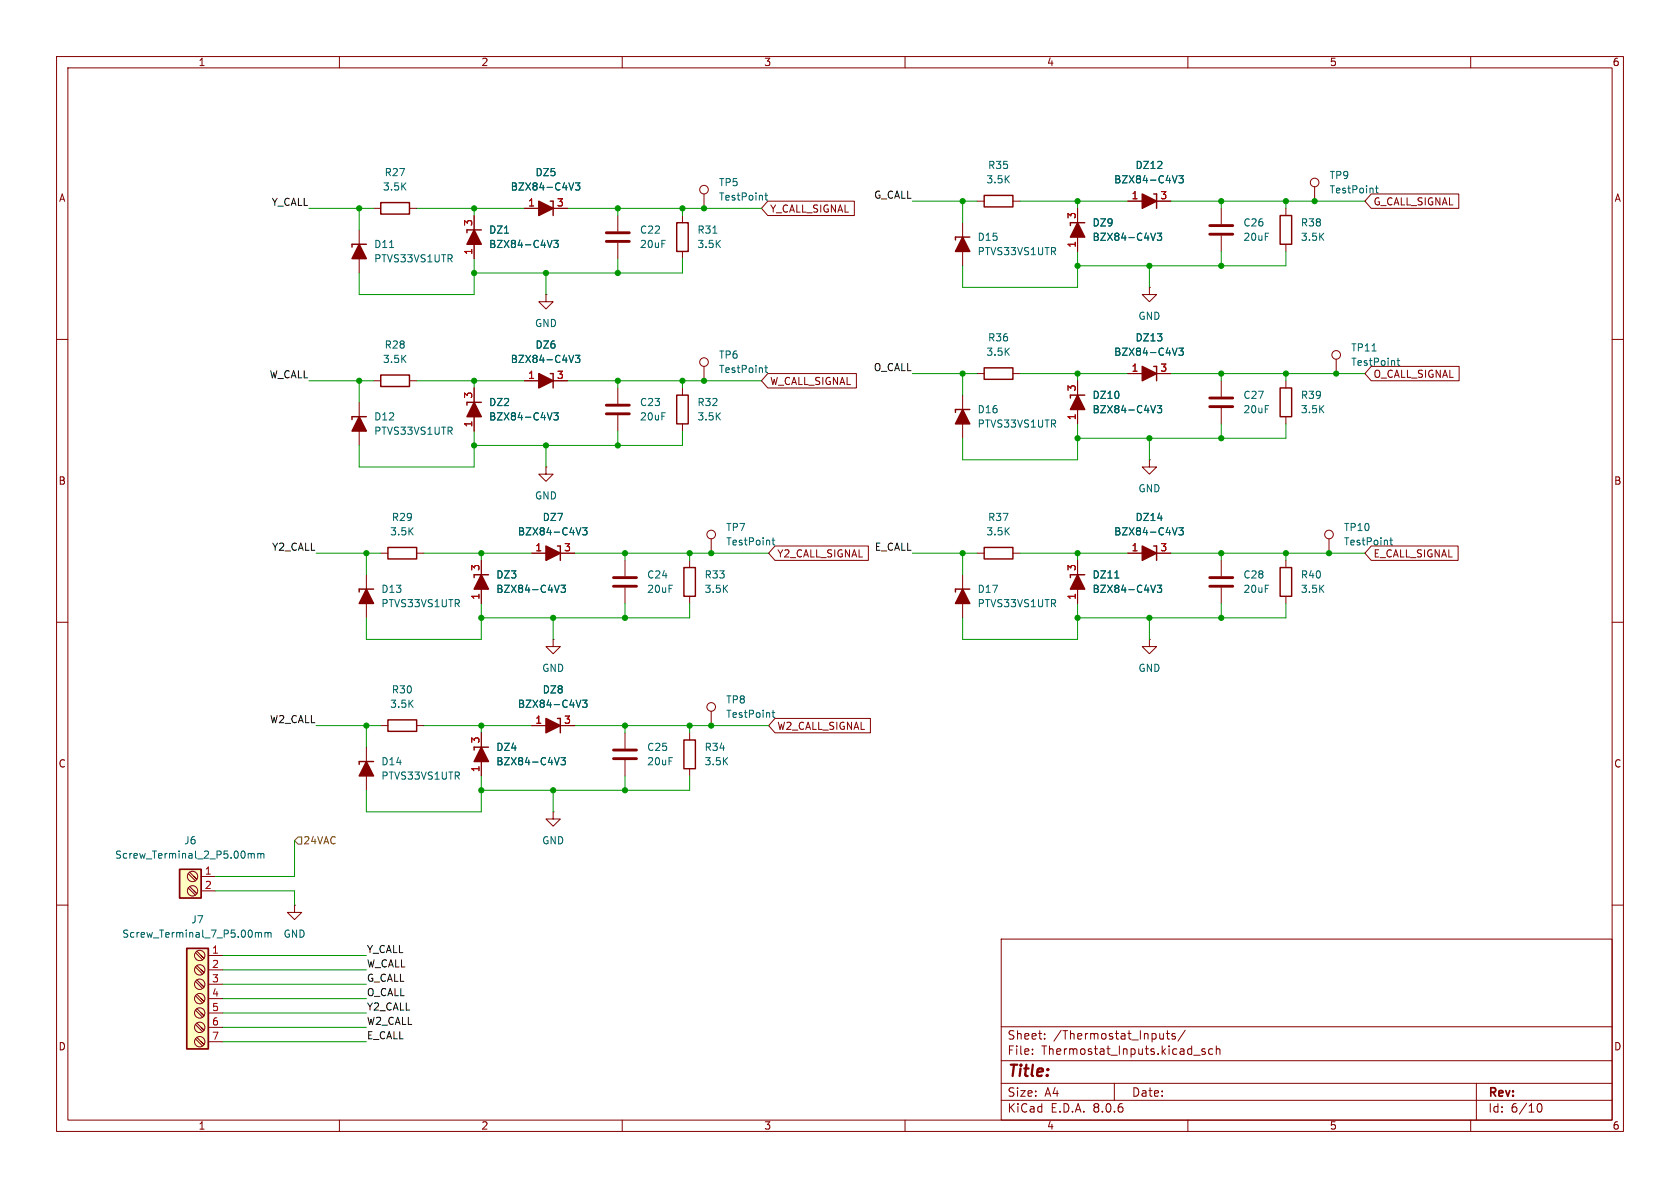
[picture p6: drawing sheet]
<svg xmlns="http://www.w3.org/2000/svg" width="297mm" height="210mm" viewBox="0 0 297 210" stroke-linecap="round" stroke-linejoin="round" font-family="sans-serif">
<g fill="none" stroke="#840000" stroke-width=".18">
<path d="M10 10h277v190h-277zM12 12h273v186h-273zM60 10v2M110 10v2M160 10v2M210 10v2M260 10v2M66 36.8h1.3M72.4 36.8h1.3M83.8 38.1v7.6M92.7 36.8h7.6M109.2 38.1v2.8"/>
<path d="M120.6 38.1v1.3M124.5 34.3v2.5M172.7 35.6h1.3M179.1 35.6h1.2M190.5 36.8v7.7M215.9 36.8v2.8M227.3 36.8v1.3M232.4 33v2.6M10 60h2M63.5 40.6v7.7M96.5 52.1v1.2h1.3l-1.3 1.3-1.3-1.3h1.3M96.5 52.1h.1"/>
<path d="M109.2 42.9v2.8M120.6 44.5v1.2M215.9 41.7v2.8M227.3 43.2v1.3M285 60h2M63.5 71.1v7.6M66 67.3h1.3M72.4 67.3h1.3M83.8 68.6v7.6M92.7 67.3h7.6M109.2 68.6v2.8M109.2 73.4v2.8"/>
<path d="M120.6 68.6v1.3M120.6 74.9v1.3M124.5 64.8v2.5M170.2 69.9v7.6M172.7 66h1.3M179.1 66h1.2M190.5 67.3v7.6M236.2 63.5v2.5M85.1 99.1v7.6M96.5 82.6v1.2h1.3l-1.3 1.3-1.3-1.3h1.3M96.5 82.6h.1M110.5 99.1v2.8"/>
<path d="M121.9 99.1v1.2M125.7 95.3v2.5M172.7 97.8h1.3M179.1 97.8h1.2M190.5 99.1v7.6M227.3 99.1v1.2M10 110h2M110.5 103.9v2.8M121.9 105.4v1.3M170.2 101.6v7.6M227.3 105.4v1.3M285 110h2"/>
<path d="M110.5 129.5v2.8M110.5 134.4v2.8M121.9 129.5v1.3M121.9 135.9v1.3M125.7 125.7v2.6M10 160h2M97.8 143.5v1.3h1.3l-1.3 1.3-1.3-1.3h1.3M97.8 143.5h.1M285 160h2M52.1 160v1.3h1.2l-1.2 1.3-1.3-1.3h1.3M52.1 160h.1M177 166h108v32h-108z"/>
<path d="M60 198v2M110 198v2M160 198v2M177 194.5h108M177 191.5h108M177 187.5h108M177 181.5h108M182.5 186.3v.1M182.5 185.5v.1M184.7 183.6v.1M184.7 182.8v.1M197 191.5v3"/>
<path d="M205.7 182.7v1M205.7 183.6l-.2 .1M206.2 182.7h.5M206.4 182.2v1.3l.3 .2M207.7 182.8l-.3-.1-.2 .2v.2l.5 .2v.3h-.5M209.5 182.1l-1.3 2M210 198v2M211 186.5h1.2M213 185.5l-.3-.1-.2 .2v.2l.5 .2v.3h-.5M214.4 185.5l-.4-.1-.3 .3v.4l.1 .2h.6M215 185.5l.2-.1 .4 .1 .1 .9M215 184.9v1.5"/>
<path d="M260 198v2M261 191.5v6.5M271.7 195.7l.2-.5 .2-.1a.8 .8 0 0 1 .5 .7 .8 .8 0 0 1-.5 .8l-.2-.1-.2-.5"/>
<circle cx="124.5" cy="33.5" r=".76"/>
<circle cx="232.4" cy="32.3" r=".76"/>
<circle cx="124.5" cy="64" r=".76"/>
<circle cx="236.2" cy="62.7" r=".76"/>
<circle cx="125.7" cy="94.5" r=".76"/>
<circle cx="125.7" cy="125" r=".76"/>
</g>
<g fill="none" stroke="#006464" stroke-width=".18">
<path d="M101.4 32.3l-.4 1.3M101.7 32.3h.8l-.4 .5 .3 .1v.6l-.1 .1-.6-.1M135.2 34.5h.5M135.4 34.1v1.1l.3 .2M243.2 33.3h.4M243.3 32.8v1.1l.3 .2M68.9 43.8h.7M97.6 42.5l-.4 1.3M97.9 42.5h.8l-.4 .5 .3 .1v.5l-.2 .2-.5-.2M126 41.2h.7M204.3 41.2l-.4 1.3M204.6 41.2h.8l-.5 .5 .4 .1v.6l-.2 .1-.5-.1"/>
<path d="M97.6 73l-.4 1.2M97.9 73h.8l-.4 .5 .3 .1v.5l-.2 .1-.5-.1M101.4 62.8l-.4 1.3M101.7 62.8h.8l-.4 .5 .3 .1v.6l-.1 .1-.6-.1M135.2 65h.5M135.4 64.6v1.1l.3 .2M204.3 71.7l-.4 1.3M204.6 71.7h.8l-.5 .5 .4 .1v.5l-.2 .2-.5-.2M242.6 62h.7M247 63.7h.5M247.2 63.3v1.1l.3 .2M136.5 95.5h.5"/>
<path d="M136.7 95.1v1.1l.3 .1M98.9 103.4l-.5 1.3M99.2 103.4h.8l-.5 .5 .4 .2v.5l-.2 .1-.5-.1M197.1 102.2h.7M204.3 103.4l-.4 1.3M204.6 103.4h.8l-.5 .5 .4 .2v.5l-.2 .1-.5-.1M136.5 126h.5M136.7 125.5v1.1l.3 .2"/>
</g>
<g fill="none" stroke="#840000" stroke-width=".25">
<path d="M67.3 35.8h5.1v2h-5.1zM97.3 35.6h.5v2.5M119.6 39.4h2.1v5.1h-2.1zM174 34.5h5.1v2.1h-5.1zM191.8 39.4h-2.6v.5M226.3 38.1h2v5.1h-2zM64.8 43.2h-2.6v.5M85.1 40.6h-2.6v.5M64.8 73.7h-2.6v.5M67.3 66.3h5.1v2h-5.1zM85.1 71.1h-2.6v.5M97.3 66h.5v2.6"/>
<path d="M119.6 69.9h2.1v5h-2.1zM171.4 72.4h-2.5v.5M174 65h5.1v2.1h-5.1zM191.8 69.9h-2.6v.5M174 96.8h5.1v2h-5.1zM86.4 101.6h-2.6v.5M120.9 100.3h2v5.1h-2zM171.4 104.1h-2.5v.5M191.8 101.6h-2.6v.5M226.3 100.3h2v5.1h-2zM120.9 130.8h2v5.1h-2z"/>
</g>
<g fill="#840000" stroke="#840000" stroke-width=".25">
<path d="M190.5 101.6l1.3 2.5h-2.6z"/>
<path d="M83.8 40.6l1.3 2.6h-2.6z"/>
<path d="M95.2 35.6l2.6 1.2-2.6 1.3z"/>
<path d="M170.2 104.1l1.2 2.6h-2.5z"/>
<path d="M85.1 101.6l1.3 2.5h-2.6z"/>
<path d="M190.5 69.9l1.3 2.5h-2.6z"/>
<path d="M170.2 72.4l1.2 2.5h-2.5z"/>
<path d="M95.2 66l2.6 1.3-2.6 1.3z"/>
<path d="M190.5 39.4l1.3 2.5h-2.6z"/>
<path d="M63.5 43.2l1.3 2.5h-2.6z"/>
<path d="M63.5 73.7l1.3 2.5h-2.6z"/>
<path d="M83.8 71.1l1.3 2.6h-2.6z"/>
</g>
<path d="M213.9 39.9h4M107.2 42.7h4.1M107.2 41.1h4.1M213.9 41.4h4M107.2 73.2h4.1M107.2 71.6h4.1M108.5 103.6h4M108.5 102.1h4M108.5 134.1h4M108.5 132.6h4" fill="none" stroke="#840000" stroke-width=".51"/>
<path d="M33 167.6h3.8v17.8h-3.8z" fill="#ffffc2"/>
<path d="M33 167.6h3.8v17.8h-3.8z" fill="none" stroke="#840000" stroke-width=".3"/>
<g fill="none" stroke="#840000" stroke-width=".18">
<path d="M34.5 178.6l1.3 1.2M34.5 176l1.3 1.3M34.5 173.5l1.3 1.3M34.5 170.9l1.3 1.3M34.5 168.4l1.3 1.3M34.8 178.3l1.3 1.3-.5-.5M34.8 175.8l1.3 1.2-.5-.5M34.8 173.2l1.3 1.3-.5-.5M34.8 170.7l1.3 1.3-.5-.5M34.8 168.1l1.3 1.3-.5-.5M36.8 168.9h2.6M36.8 171.5h2.6"/>
<path d="M36.8 174h2.6M36.8 176.5h2.6M36.8 179.1h2.6M34.5 183.6l1.3 1.3M34.5 181.1l1.3 1.3M34.8 183.4l1.3 1.3-.5-.5M34.8 180.8l1.3 1.3-.5-.5M36.8 181.6h2.6M36.8 184.2h2.6"/>
<circle cx="35.3" cy="179.1" r=".92"/>
<circle cx="35.3" cy="176.5" r=".92"/>
<circle cx="35.3" cy="168.9" r=".92"/>
<circle cx="35.3" cy="174" r=".92"/>
<circle cx="35.3" cy="171.4" r=".92"/>
<circle cx="35.3" cy="184.1" r=".92"/>
<circle cx="35.3" cy="181.6" r=".92"/>
</g>
<path d="M45.2 164.9l.3-.1 .2 .2M45.7 165l.2-.2 .3 .1v.8M45.7 165v.7M46.8 165l.4-.2 .2 .2M46.8 164.8v.9M47.4 165l.2-.2 .3 .1v.8M47.4 165v.7" fill="none" stroke="#006464" stroke-width=".18"/>
<path d="M31.7 153.7h3.9v5.1h-3.9z" fill="#ffffc2"/>
<path d="M31.7 153.7h3.9v5.1h-3.9z" fill="none" stroke="#840000" stroke-width=".3"/>
<g fill="none" stroke="#840000" stroke-width=".18">
<path d="M83.8 38.1v2.5M92.7 36.8h2.5M97.8 36.8h2.5M135.7 35.6h15.3v2.5h-15.3l-1.1-1.3zM170.2 39.4v7.6M190.5 36.8v2.6M199.4 35.6h7.6M242.4 34.3h15.5v2.5h-15.5l-1.1-1.2zM83.8 43.2v2.5M190.5 41.9v2.6M203.2 50.8v1.3h1.3l-1.3 1.2-1.3-1.2h1.3M203.2 50.8h.1"/>
<path d="M83.8 68.6v2.5M83.8 73.7v2.5M92.7 67.3h2.5M97.8 67.3h2.5M135.7 66h15.7v2.6h-15.7l-1.1-1.3zM190.5 67.3v2.6M190.5 72.4v2.5M199.4 66h7.6M215.9 67.3v2.8M215.9 72.1v2.8M227.3 67.3v1.3M227.3 73.7v1.2"/>
<path d="M242.4 64.8h15.6v2.5h-15.6l-1.1-1.3zM67.3 97.8h1.3M73.7 97.8h1.2M85.1 99.1v2.5M94 97.8h7.6M137 96.5h16.5v2.6h-16.5l-1.1-1.3zM190.5 99.1v2.5M199.4 97.8h7.6M203.2 81.3v1.3h1.3l-1.3 1.2-1.3-1.2h1.3M203.2 81.3h.1M215.9 99.1v2.8M234.9 95.3v2.5"/>
<path d="M242.4 96.5h15.4v2.6h-15.4l-1.1-1.3zM64.8 101.6v7.6M85.1 104.1v2.6M97.8 113v1.3h1.3l-1.3 1.3-1.3-1.3h1.3M97.8 113h.1M190.5 104.1v2.6M203.2 113v1.3h1.3l-1.3 1.3-1.3-1.3h1.3M203.2 113h.1M215.9 103.9v2.8M64.8 132.1v7.6M67.3 128.3h1.3M73.7 128.3h1.2"/>
<path d="M85.1 129.5v7.7M94 128.3h7.6M137 127h16.9v2.5h-16.9l-1.1-1.2zM33.3 157l1.2 1.2M33.3 154.4l1.2 1.3M33.5 156.7l1.3 1.3-.5-.5M33.5 154.2l1.3 1.2-.5-.5M35.6 154.9h2.5M35.6 157.5h2.5"/>
<circle cx="234.9" cy="94.5" r=".76"/>
<circle cx="34" cy="157.5" r=".92"/>
<circle cx="34" cy="154.9" r=".92"/>
</g>
<g fill="none" stroke="#006464" stroke-width=".18">
<path d="M101.4 32.3l-.4 1.3M101.7 32.3h.8l-.4 .5 .3 .1v.6l-.1 .1-.6-.1M208.1 31.1l-.4 1.2M208.4 31.1h.8l-.4 .4 .3 .2v.5l-.2 .1-.5-.1M97.6 42.5l-.4 1.3M97.9 42.5h.8l-.4 .5 .3 .1v.5l-.2 .2-.5-.2M204.3 41.2l-.4 1.3M204.6 41.2h.8l-.5 .5 .4 .1v.6l-.2 .1-.5-.1M97.6 73l-.4 1.2M97.9 73h.8l-.4 .5 .3 .1v.5l-.2 .1-.5-.1M101.4 62.8l-.4 1.3M101.7 62.8h.8l-.4 .5 .3 .1v.6l-.1 .1-.6-.1"/>
<path d="M204.3 71.7l-.4 1.3M204.6 71.7h.8l-.5 .5 .4 .1v.5l-.2 .2-.5-.2M208.1 61.5l-.4 1.3M208.4 61.5h.8l-.4 .5 .3 .1v.6l-.2 .1-.5-.1M102.7 93.3l-.4 1.3M103 93.3h.8l-.4 .5 .3 .1v.5l-.2 .2-.5-.2M208.1 93.3l-.4 1.3M208.4 93.3h.8l-.4 .5 .3 .1v.5l-.2 .2-.5-.2M245.7 95.5h.5M245.9 95.1v1.1l.3 .1M98.9 103.4l-.5 1.3M99.2 103.4h.8l-.5 .5 .4 .2v.5l-.2 .1-.5-.1"/>
<path d="M197.1 102.2h.7M204.3 103.4l-.4 1.3M204.6 103.4h.8l-.5 .5 .4 .2v.5l-.2 .1-.5-.1M98.9 133.9l-.5 1.3M99.2 133.9h.8l-.5 .5 .4 .1v.6l-.2 .1-.5-.1M102.7 123.8l-.4 1.2M103 123.8h.8l-.4 .5 .3 .1v.5l-.2 .1-.5-.1M43.9 150.9h.3l.2 .1M44.4 151l.2-.1h.3l.1 .8M44.4 151v.7M45.6 151l.3-.1 .2 .1M45.6 150.9v.8"/>
<path d="M46.1 151l.2-.1h.3l.1 .8M46.1 151v.7"/>
</g>
<path d="M204 34.3h.5v2.5M171.4 41.9h-2.5v.5M204 64.8h.5v2.5M226.3 68.6h2v5.1h-2zM68.6 96.8h5.1v2h-5.1zM98.6 96.5h.5v2.6M204 96.5h.5v2.6M66 104.1h-2.5v.5M66 134.6h-2.5v.5M68.6 127.3h5.1v2h-5.1zM86.4 132.1h-2.6v.5M98.6 127h.5v2.5" fill="none" stroke="#840000" stroke-width=".25"/>
<g fill="#840000" stroke="#840000" stroke-width=".25">
<path d="M170.2 41.9l1.2 2.6h-2.5z"/>
<path d="M85.1 132.1l1.3 2.5h-2.6z"/>
<path d="M96.5 127l2.6 1.3-2.6 1.2z"/>
<path d="M64.8 134.6l1.2 2.6h-2.5z"/>
<path d="M96.5 96.5l2.6 1.3-2.6 1.3z"/>
<path d="M64.8 104.1l1.2 2.6h-2.5z"/>
<path d="M201.9 64.8l2.6 1.2-2.6 1.3z"/>
<path d="M201.9 34.3l2.6 1.3-2.6 1.2z"/>
<path d="M201.9 96.5l2.6 1.3-2.6 1.3z"/>
</g>
<path d="M213.9 71.9h4M213.9 70.4h4M213.9 103.6h4M213.9 102.1h4" fill="none" stroke="#840000" stroke-width=".51"/>
<path d="M52.7 148h.6v1.2h-.6l-.6-.6z" fill="none" stroke="#725600" stroke-width=".18"/>
<g fill="none" stroke="#009600" stroke-width=".18">
<path d="M54.6 36.8h11.4M63.5 36.8v3.8M73.7 36.8h19M83.8 36.8v1.3M100.3 36.8h34.3M109.2 36.8v1.3M120.6 36.8v1.3M161.3 35.6h11.4M170.2 35.6v3.8M180.3 35.6h19.1M190.5 35.6v1.2M207 35.6h34.3"/>
<path d="M215.9 35.6v1.2M227.3 35.6v1.2M83.8 45.7v6.4h-20.3v-3.8M96.5 48.3v3.8M109.2 45.7v2.6M120.6 45.7v2.6h-36.8M190.5 44.5v6.3h-20.3v-3.8M203.2 47v3.8M215.9 44.5v2.5M227.3 44.5v2.5h-36.8M54.6 67.3h11.4M63.5 67.3v3.8"/>
<path d="M73.7 67.3h19M83.8 67.3v1.3M83.8 76.2v6.4h-20.3v-3.9M96.5 78.7v3.9M100.3 67.3h34.3M109.2 67.3v1.3M109.2 76.2v2.5M120.6 76.2v2.5h-36.8M120.6 67.3v1.3M161.3 66h11.4M170.2 66v3.9M180.3 66h19.1"/>
<path d="M190.5 66v1.3M190.5 74.9v6.4h-20.3v-3.8M203.2 77.5v3.8M207 66h34.3M215.9 66v1.3M215.9 74.9v2.6M227.3 74.9v2.6h-36.8M227.3 66v1.3M55.9 97.8h11.4M64.8 97.8v3.8M74.9 97.8h19.1M85.1 97.8v1.3"/>
<path d="M101.6 97.8h34.3M110.5 97.8v1.3M121.9 97.8v1.3M161.3 97.8h11.4M170.2 97.8v3.8M180.3 97.8h19.1M190.5 97.8v1.3M207 97.8h34.3M215.9 97.8v1.3M227.3 97.8v1.3M85.1 106.7v6.3h-20.3v-3.8M97.8 109.2v3.8"/>
<path d="M110.5 106.7v2.5M121.9 106.7v2.5h-36.8M190.5 106.7v6.3h-20.3v-3.8M203.2 109.2v3.8M215.9 106.7v2.5M227.3 106.7v2.5h-36.8M55.9 128.3h11.4M64.8 128.3v3.8M74.9 128.3h19.1M85.1 128.3v1.2M85.1 137.2v6.3h-20.3v-3.8M97.8 139.7v3.8"/>
<path d="M101.6 128.3h34.3M110.5 128.3v1.2M110.5 137.2v2.5M121.9 137.2v2.5h-36.8M121.9 128.3v1.2M38.1 157.5h14v2.5M52.1 148.6v6.3h-14M39.4 168.9h25.4M39.4 171.5h25.4M39.4 176.5h25.4M39.4 174h25.4M39.4 179.1h25.4"/>
<path d="M39.4 181.6h25.4M39.4 184.2h25.4"/>
</g>
<g fill="#009600" stroke="#009600" stroke-width=".18">
<circle cx="83.8" cy="36.8" r=".46"/>
<circle cx="63.5" cy="67.3" r=".46"/>
<circle cx="83.8" cy="67.3" r=".46"/>
<circle cx="83.8" cy="48.3" r=".46"/>
<circle cx="63.5" cy="36.8" r=".46"/>
<circle cx="96.5" cy="78.7" r=".46"/>
<circle cx="85.1" cy="97.8" r=".46"/>
<circle cx="110.5" cy="97.8" r=".46"/>
<circle cx="121.9" cy="128.3" r=".46"/>
<circle cx="125.7" cy="128.3" r=".46"/>
<circle cx="110.5" cy="109.2" r=".46"/>
<circle cx="97.8" cy="109.2" r=".46"/>
<circle cx="85.1" cy="109.2" r=".46"/>
<circle cx="121.9" cy="97.8" r=".46"/>
<circle cx="125.7" cy="97.8" r=".46"/>
<circle cx="83.8" cy="78.7" r=".46"/>
<circle cx="109.2" cy="36.8" r=".46"/>
<circle cx="120.6" cy="36.8" r=".46"/>
<circle cx="109.2" cy="67.3" r=".46"/>
<circle cx="109.2" cy="78.7" r=".46"/>
<circle cx="96.5" cy="48.3" r=".46"/>
<circle cx="109.2" cy="48.3" r=".46"/>
<circle cx="120.6" cy="67.3" r=".46"/>
<circle cx="124.5" cy="36.8" r=".46"/>
<circle cx="124.5" cy="67.3" r=".46"/>
<circle cx="110.5" cy="139.7" r=".46"/>
<circle cx="110.5" cy="128.3" r=".46"/>
<circle cx="85.1" cy="128.3" r=".46"/>
<circle cx="85.1" cy="139.7" r=".46"/>
<circle cx="97.8" cy="139.7" r=".46"/>
<circle cx="64.8" cy="97.8" r=".46"/>
<circle cx="64.8" cy="128.3" r=".46"/>
<circle cx="215.9" cy="66" r=".46"/>
<circle cx="215.9" cy="77.5" r=".46"/>
<circle cx="190.5" cy="77.5" r=".46"/>
<circle cx="190.5" cy="66" r=".46"/>
<circle cx="190.5" cy="47" r=".46"/>
<circle cx="203.2" cy="47" r=".46"/>
<circle cx="215.9" cy="47" r=".46"/>
<circle cx="190.5" cy="35.6" r=".46"/>
<circle cx="215.9" cy="109.2" r=".46"/>
<circle cx="215.9" cy="97.8" r=".46"/>
<circle cx="203.2" cy="77.5" r=".46"/>
<circle cx="227.3" cy="97.8" r=".46"/>
<circle cx="234.9" cy="97.8" r=".46"/>
<circle cx="203.2" cy="109.2" r=".46"/>
<circle cx="190.5" cy="109.2" r=".46"/>
<circle cx="190.5" cy="97.8" r=".46"/>
<circle cx="170.2" cy="97.8" r=".46"/>
<circle cx="170.2" cy="66" r=".46"/>
<circle cx="170.2" cy="35.6" r=".46"/>
<circle cx="236.2" cy="66" r=".46"/>
<circle cx="227.3" cy="35.6" r=".46"/>
<circle cx="215.9" cy="35.6" r=".46"/>
<circle cx="232.4" cy="35.6" r=".46"/>
<circle cx="227.3" cy="66" r=".46"/>
</g>
<text font-size="2.8" fill="#840000" x="178" y="190.9">Title:</text>
<g font-size="2.1" fill="#840000">
<text x="178" y="184">Sheet:</text>
<text x="186.2" y="184">/Thermostat_Inputs/</text>
<text x="178" y="186.7">File:</text>
<text x="184.1" y="186.7">Thermostat_Inputs.kicad_sch</text>
<text x="178" y="196.9">KiCad</text>
<text x="178" y="194.1">Size:</text>
<text x="184.7" y="194.1">A4</text>
<text x="185.7" y="196.9">E.D.A.</text>
<text x="193.3" y="196.9">8.0.6</text>
<text x="200" y="194.1">Date:</text>
<text x="263" y="194.3">Rev:</text>
<text x="263" y="196.9">Id:</text>
<text x="267.1" y="196.9">6/10</text>
</g>
<g font-size="1.8" fill="#840000">
<text x="35" y="11.9">1</text>
<text x="85" y="11.9">2</text>
<text x="135" y="11.9">3</text>
<text x="185" y="11.9">4</text>
<text x="235" y="11.9">5</text>
<text x="285" y="11.9">6</text>
<text x="10.3" y="35.9">A</text>
<text x="285.3" y="35.9">A</text>
<text x="136" y="37.8">Y_CALL_SIGNAL</text>
<text x="242.7" y="36.5">G_CALL_SIGNAL</text>
<text x="238.8" y="64.9">TestPoint</text>
<text x="136" y="68.3">W_CALL_SIGNAL</text>
<text x="242.7" y="67">O_CALL_SIGNAL</text>
<text x="10.3" y="85.9">B</text>
<text x="285.3" y="85.9">B</text>
<text x="137.3" y="98.7">Y2_CALL_SIGNAL</text>
<text x="237.5" y="96.6">TestPoint</text>
<text x="242.7" y="98.7">E_CALL_SIGNAL</text>
<text x="137.3" y="129.2">W2_CALL_SIGNAL</text>
<text x="10.3" y="135.9">C</text>
<text x="285.3" y="135.9">C</text>
<text x="10.3" y="185.9">D</text>
<text x="285.3" y="185.9">D</text>
<text x="35" y="199.9">1</text>
<text x="85" y="199.9">2</text>
<text x="135" y="199.9">3</text>
<text x="185" y="199.9">4</text>
<text x="235" y="199.9">5</text>
<text x="285" y="199.9">6</text>
</g>
<g font-size="1.8" fill="#006464">
<text x="67.6" y="33.9">3.5K</text>
<text x="67.9" y="31.3">R27</text>
<text x="90.2" y="33.9">BZX84-C4V3</text>
<text x="94.6" y="31.3">DZ5</text>
<text x="127" y="33.1">TP5</text>
<text x="127" y="35.7">TestPoint</text>
<text x="174.3" y="32.6">3.5K</text>
<text x="174.6" y="30.1">R35</text>
<text x="196.9" y="32.6">BZX84-C4V3</text>
<text x="200.6" y="30.1">DZ12</text>
<text x="235" y="31.9">TP9</text>
<text x="235" y="34.4">TestPoint</text>
<text x="86.4" y="41.5">DZ1</text>
<text x="113" y="41.5">C22</text>
<text x="123.2" y="41.5">R31</text>
<text x="193" y="40.2">DZ9</text>
<text x="219.7" y="40.2">C26</text>
<text x="229.9" y="40.2">R38</text>
<text x="66" y="44">D11</text>
<text x="66" y="46.6">PTVS33VS1UTR</text>
<text x="86.4" y="44">BZX84-C4V3</text>
<text x="113" y="44">20uF</text>
<text x="123.2" y="44">3.5K</text>
<text x="172.7" y="42.8">D15</text>
<text x="172.7" y="45.3">PTVS33VS1UTR</text>
<text x="193" y="42.8">BZX84-C4V3</text>
<text x="219.7" y="42.8">20uF</text>
<text x="229.9" y="42.8">3.5K</text>
<text x="94.5" y="58">GND</text>
<text x="201.2" y="56.7">GND</text>
<text x="67.6" y="64.4">3.5K</text>
<text x="67.9" y="61.8">R28</text>
<text x="90.2" y="64.4">BZX84-C4V3</text>
<text x="94.6" y="61.8">DZ6</text>
<text x="127" y="63.6">TP6</text>
<text x="174.3" y="63.1">3.5K</text>
<text x="174.6" y="60.6">R36</text>
<text x="196.9" y="63.1">BZX84-C4V3</text>
<text x="200.6" y="60.6">DZ13</text>
<text x="238.8" y="62.3">TP11</text>
<text x="86.4" y="72">DZ2</text>
<text x="113" y="72">C23</text>
<text x="123.2" y="72">R32</text>
<text x="127" y="66.1">TestPoint</text>
<text x="193" y="70.7">DZ10</text>
<text x="219.7" y="70.7">C27</text>
<text x="229.9" y="70.7">R39</text>
<text x="66" y="74.5">D12</text>
<text x="66" y="77.1">PTVS33VS1UTR</text>
<text x="86.4" y="74.5">BZX84-C4V3</text>
<text x="113" y="74.5">20uF</text>
<text x="123.2" y="74.5">3.5K</text>
<text x="172.7" y="73.3">D16</text>
<text x="172.7" y="75.8">PTVS33VS1UTR</text>
<text x="193" y="73.3">BZX84-C4V3</text>
<text x="219.7" y="73.3">20uF</text>
<text x="229.9" y="73.3">3.5K</text>
<text x="94.5" y="88.5">GND</text>
<text x="201.2" y="87.2">GND</text>
<text x="68.9" y="94.8">3.5K</text>
<text x="69.2" y="92.3">R29</text>
<text x="91.5" y="94.8">BZX84-C4V3</text>
<text x="95.8" y="92.3">DZ7</text>
<text x="128.3" y="94.1">TP7</text>
<text x="174.3" y="94.8">3.5K</text>
<text x="174.6" y="92.3">R37</text>
<text x="196.9" y="94.8">BZX84-C4V3</text>
<text x="200.6" y="92.3">DZ14</text>
<text x="237.5" y="94.1">TP10</text>
<text x="128.3" y="96.6">TestPoint</text>
<text x="67.3" y="105">D13</text>
<text x="67.3" y="107.5">PTVS33VS1UTR</text>
<text x="87.6" y="102.5">DZ3</text>
<text x="87.6" y="105">BZX84-C4V3</text>
<text x="114.3" y="102.5">C24</text>
<text x="114.3" y="105">20uF</text>
<text x="124.5" y="102.5">R33</text>
<text x="124.5" y="105">3.5K</text>
<text x="172.7" y="105">D17</text>
<text x="172.7" y="107.5">PTVS33VS1UTR</text>
<text x="193" y="102.5">DZ11</text>
<text x="193" y="105">BZX84-C4V3</text>
<text x="219.7" y="102.5">C28</text>
<text x="219.7" y="105">20uF</text>
<text x="229.9" y="102.5">R40</text>
<text x="229.9" y="105">3.5K</text>
<text x="95.8" y="119">GND</text>
<text x="201.2" y="119">GND</text>
<text x="68.9" y="125.3">3.5K</text>
<text x="69.2" y="122.8">R30</text>
<text x="91.5" y="125.3">BZX84-C4V3</text>
<text x="95.8" y="122.8">DZ8</text>
<text x="128.3" y="124.6">TP8</text>
<text x="128.3" y="127.1">TestPoint</text>
<text x="67.3" y="135.5">D14</text>
<text x="87.6" y="132.9">DZ4</text>
<text x="87.6" y="135.5">BZX84-C4V3</text>
<text x="114.3" y="132.9">C25</text>
<text x="114.3" y="135.5">20uF</text>
<text x="124.5" y="132.9">R34</text>
<text x="124.5" y="135.5">3.5K</text>
<text x="67.3" y="138">PTVS33VS1UTR</text>
<text x="32.5" y="149.5">J6</text>
<text x="95.8" y="149.5">GND</text>
<text x="20.2" y="152">Screw_Terminal_2_P5.00mm</text>
<text x="21.5" y="166">Screw_Terminal_7_P5.00mm</text>
<text x="33.7" y="163.4">J7</text>
<text x="50" y="166">GND</text>
</g>
<g font-size="1.8" fill="#0f0f0f">
<text x="154.4" y="35.2">G_CALL</text>
<text x="47.9" y="36.5">Y_CALL</text>
<text x="154.4" y="65.7">O_CALL</text>
<text x="47.6" y="67">W_CALL</text>
<text x="48" y="97.4">Y2_CALL</text>
<text x="154.6" y="97.4">E_CALL</text>
<text x="47.6" y="127.9">W2_CALL</text>
<text x="64.8" y="173.6">G_CALL</text>
<text x="64.8" y="168.6">Y_CALL</text>
<text x="64.8" y="171.1">W_CALL</text>
<text x="64.8" y="178.7">Y2_CALL</text>
<text x="64.8" y="176.2">O_CALL</text>
<text x="64.8" y="183.8">E_CALL</text>
<text x="64.8" y="181.3">W2_CALL</text>
</g>
<g font-size="1.8" fill="#a90000">
<text x="200" y="35.3">1</text>
<text x="205" y="35.3">3</text>
<text x="83.6" y="40.1" transform="rotate(-90 83.6 40.1)">3</text>
<text x="93.3" y="36.6">1</text>
<text x="98.4" y="36.6">3</text>
<text x="190.2" y="38.8" transform="rotate(-90 190.2 38.8)">3</text>
<text x="83.6" y="45.2" transform="rotate(-90 83.6 45.2)">1</text>
<text x="190.2" y="43.9" transform="rotate(-90 190.2 43.9)">1</text>
<text x="200" y="65.8">1</text>
<text x="205" y="65.8">3</text>
<text x="83.6" y="70.6" transform="rotate(-90 83.6 70.6)">3</text>
<text x="93.3" y="67.1">1</text>
<text x="98.4" y="67.1">3</text>
<text x="190.2" y="69.3" transform="rotate(-90 190.2 69.3)">3</text>
<text x="83.6" y="75.6" transform="rotate(-90 83.6 75.6)">1</text>
<text x="190.2" y="74.4" transform="rotate(-90 190.2 74.4)">1</text>
<text x="84.8" y="101" transform="rotate(-90 84.8 101)">3</text>
<text x="94.5" y="97.5">1</text>
<text x="99.6" y="97.5">3</text>
<text x="190.2" y="101" transform="rotate(-90 190.2 101)">3</text>
<text x="200" y="97.5">1</text>
<text x="205" y="97.5">3</text>
<text x="84.8" y="106.1" transform="rotate(-90 84.8 106.1)">1</text>
<text x="190.2" y="106.1" transform="rotate(-90 190.2 106.1)">1</text>
<text x="84.8" y="131.5" transform="rotate(-90 84.8 131.5)">3</text>
<text x="94.5" y="128">1</text>
<text x="99.6" y="128">3</text>
<text x="84.8" y="136.6" transform="rotate(-90 84.8 136.6)">1</text>
<text x="36.1" y="154.7">1</text>
<text x="36.1" y="157.2">2</text>
<text x="37.4" y="168.7">1</text>
<text x="37.4" y="171.2">2</text>
<text x="37.4" y="173.7">3</text>
<text x="37.4" y="176.3">4</text>
<text x="37.4" y="178.8">5</text>
<text x="37.4" y="181.4">6</text>
<text x="37.4" y="183.9">7</text>
</g>
<text font-size="1.8" fill="#725600" x="53.5" y="149.5">24VAC</text>
</svg>
